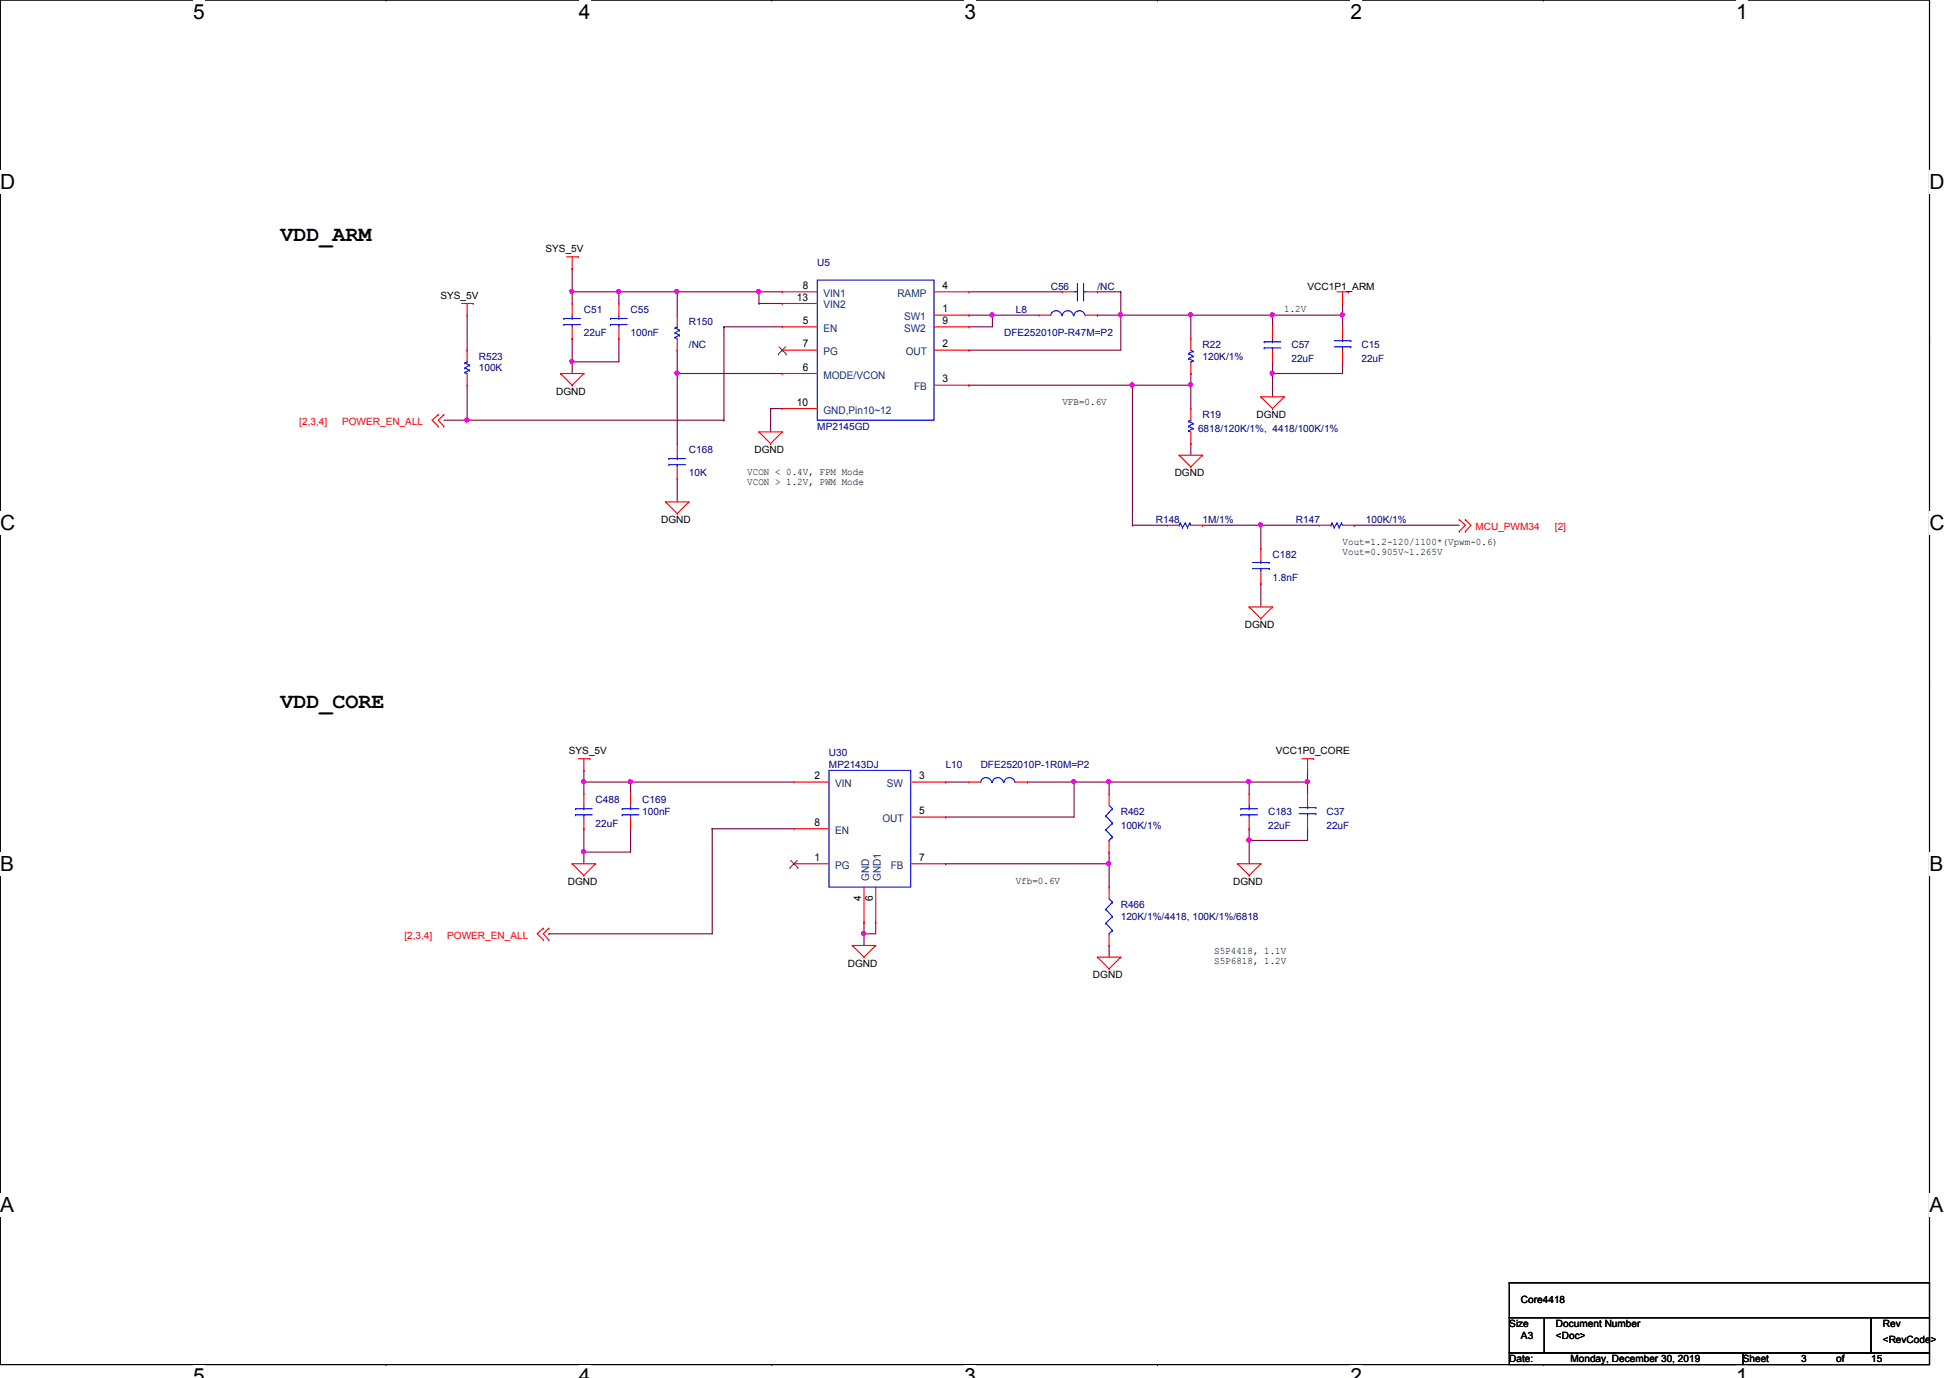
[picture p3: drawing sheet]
<svg xmlns="http://www.w3.org/2000/svg" width="297mm" height="210mm" viewBox="0 0 297 210" stroke-linecap="round" stroke-linejoin="round" font-family="sans-serif">
<path d="M0 0h293.9v207.9h-293.9z" fill="none" stroke="#000" stroke-width=".17"/>
<g fill="#fff">
<path d="M29.4 0h1.8v3.6h-1.8z"/>
<path d="M29.4 207.9h1.8v2h-1.8z"/>
</g>
<path d="M58.8 0h.1M58.8 207.9h.1" fill="none" stroke="#000" stroke-width=".17"/>
<g fill="#fff">
<path d="M88.2 0h1.8v3.6h-1.8z"/>
<path d="M88.2 207.9h1.8v2h-1.8z"/>
</g>
<path d="M117.6 0h.1M117.6 207.9h.1" fill="none" stroke="#000" stroke-width=".17"/>
<g fill="#fff">
<path d="M146.9 0h1.8v3.6h-1.8z"/>
<path d="M146.9 207.9h1.8v2h-1.8z"/>
</g>
<path d="M176.3 0h.1M176.3 207.9h.1" fill="none" stroke="#000" stroke-width=".17"/>
<g fill="#fff">
<path d="M205.7 0h1.8v3.6h-1.8z"/>
<path d="M205.7 207.9h1.8v2h-1.8z"/>
</g>
<path d="M235.1 0h.1M235.1 207.9h.1" fill="none" stroke="#000" stroke-width=".17"/>
<g fill="#fff">
<path d="M264.5 0h1.7v3.6h-1.7z"/>
<path d="M264.5 207.9h1.7v2h-1.7z"/>
<path d="M0 25.9h2.3v3.6h-2.3z"/>
<path d="M293.9 25.9h2.3v3.6h-2.3z"/>
<path d="M0 77.8h2.3v3.6h-2.3z"/>
<path d="M293.9 77.8h2.3v3.6h-2.3z"/>
</g>
<path d="M0 51.9h.1M293.9 51.9h.1" fill="none" stroke="#000" stroke-width=".17"/>
<g fill="#fff">
<path d="M0 129.8h2.2v3.6h-2.2z"/>
<path d="M293.9 129.8h2.1v3.6h-2.1z"/>
</g>
<path d="M0 103.9h.1M293.9 103.9h.1" fill="none" stroke="#000" stroke-width=".17"/>
<path d="M0 103.9h.1M293.9 103.9h.1" fill="none" stroke="#000" stroke-width=".15"/>
<g fill="#fff">
<path d="M0 181.8h2.2v3.6h-2.2z"/>
<path d="M293.9 181.8h2.1v3.6h-2.1z"/>
</g>
<path d="M0 155.9h.1M293.9 155.9h.1" fill="none" stroke="#000" stroke-width=".17"/>
<path d="M147.6 53.3h.1M170.7 48h.1M170.7 48v5.3h-23.1M193.8 56.9h.1M193.8 48h.1M193.8 48v1.8M193.8 56.9v3.6" fill="none" stroke="#800040" stroke-width=".17"/>
<circle cx="170.7" cy="48" r=".31" fill="#f0f"/>
<circle cx="170.7" cy="48" r=".31" fill="none" stroke="#f0f" stroke-width=".17"/>
<path d="M147.6 49.8h.1M147.6 49.8h3.6M151.2 48h.1M151.2 48h7.1M170.7 48h.1M170.7 48h23.1M172.5 58.7h.1M181.4 56.9h.1M181.4 48h.1M181.4 56.9v1.8h-8.9M204.5 46.2h.1M204.5 46.2v1.8" fill="none" stroke="#800040" stroke-width=".17"/>
<circle cx="193.8" cy="48" r=".31" fill="#f0f"/>
<circle cx="193.8" cy="48" r=".31" fill="none" stroke="#f0f" stroke-width=".17"/>
<circle cx="181.3" cy="48" r=".31" fill="#f0f"/>
<circle cx="181.3" cy="48" r=".31" fill="none" stroke="#f0f" stroke-width=".17"/>
<path d="M181.4 48h.1M181.4 58.7h.1M181.4 48v3.6M181.4 58.7v3.5M181.4 67.6h.1M181.4 67.6v1.7" fill="none" stroke="#800040" stroke-width=".17"/>
<circle cx="181.3" cy="58.6" r=".31" fill="#f0f"/>
<circle cx="181.3" cy="58.6" r=".31" fill="none" stroke="#f0f" stroke-width=".17"/>
<path d="M147.6 44.4h.1M147.6 44.4h14.2M167.2 44.4h.1M167.2 44.4h3.5M193.8 56.9h.1M193.8 56.9h10.7" fill="none" stroke="#800040" stroke-width=".17"/>
<circle cx="193.8" cy="56.8" r=".31" fill="#f0f"/>
<circle cx="193.8" cy="56.8" r=".31" fill="none" stroke="#f0f" stroke-width=".17"/>
<path d="M193.8 48h.1M193.8 48h10.7M204.5 55.1h.1M204.5 48h.1M204.5 48v1.8M204.5 55.1v1.8" fill="none" stroke="#800040" stroke-width=".17"/>
<circle cx="204.5" cy="48" r=".31" fill="#f0f"/>
<circle cx="204.5" cy="48" r=".31" fill="none" stroke="#f0f" stroke-width=".17"/>
<path d="M87.2 55.1h.1M87.2 44.4h.1M87.2 44.4v1.8M87.2 55.1v1.8M87.2 44.4h7.1M94.3 51.6h.1M94.3 44.4h.1M94.3 44.4v1.8M94.3 51.6v3.5M115.6 44.4h.1M115.6 44.4h3.6" fill="none" stroke="#800040" stroke-width=".17"/>
<circle cx="94.2" cy="44.4" r=".31" fill="#f0f"/>
<circle cx="94.2" cy="44.4" r=".31" fill="none" stroke="#f0f" stroke-width=".17"/>
<circle cx="87.1" cy="44.4" r=".31" fill="#f0f"/>
<circle cx="87.1" cy="44.4" r=".31" fill="none" stroke="#f0f" stroke-width=".17"/>
<path d="M103.2 56.9h.1M103.2 56.9h16M117.4 62.2h.1M117.4 62.2h1.8M117.4 62.2v3.6" fill="none" stroke="#800040" stroke-width=".17"/>
<circle cx="103.1" cy="56.8" r=".31" fill="#f0f"/>
<circle cx="103.1" cy="56.8" r=".31" fill="none" stroke="#f0f" stroke-width=".17"/>
<path d="M87.2 51.6h.1M87.2 51.6v3.5" fill="none" stroke="#800040" stroke-width=".17"/>
<circle cx="87.1" cy="55.1" r=".31" fill="#f0f"/>
<circle cx="87.1" cy="55.1" r=".31" fill="none" stroke="#f0f" stroke-width=".17"/>
<path d="M87.2 40.9h.1M87.2 55.1h.1M87.2 40.9v3.5M87.2 55.1h7.1M103.2 44.4h.1M103.2 44.4h12.4M115.6 44.4h.1M115.6 44.4v1.8M168.9 131.6h.1M168.9 131.6v3.5" fill="none" stroke="#800040" stroke-width=".17"/>
<circle cx="115.6" cy="44.4" r=".31" fill="#f0f"/>
<circle cx="115.6" cy="44.4" r=".31" fill="none" stroke="#f0f" stroke-width=".17"/>
<circle cx="103.1" cy="44.4" r=".31" fill="#f0f"/>
<circle cx="103.1" cy="44.4" r=".31" fill="none" stroke="#f0f" stroke-width=".17"/>
<g fill="none" stroke="#800040" stroke-width=".17">
<path d="M115.6 46.2h.1M115.6 46.2h3.6M147.6 58.7h.1M147.6 58.7h24.9M193.8 55.1h.1M193.8 55.1v1.8M88.9 119.1h.1M88.9 119.1v1.8M190.3 119.1h.1M190.3 119.1v1.8M199.2 119.1h.1M199.2 119.1v1.8"/>
<path d="M144.1 131.6h.1M144.1 131.6h24.8M131.6 140.5h.1M131.6 140.5v1.7"/>
</g>
<circle cx="168.9" cy="131.5" r=".31" fill="#f0f"/>
<circle cx="168.9" cy="131.5" r=".31" fill="none" stroke="#f0f" stroke-width=".17"/>
<path d="M108.5 126.2h.1M108.5 126.2h12.4M131.6 142.2h.1M131.6 142.2v1.8M133.4 140.5h.1M133.4 140.5v1.7h-1.8" fill="none" stroke="#800040" stroke-width=".17"/>
<circle cx="131.6" cy="142.2" r=".31" fill="#f0f"/>
<circle cx="131.6" cy="142.2" r=".31" fill="none" stroke="#f0f" stroke-width=".17"/>
<path d="M88.9 117.3h.1M88.9 117.3v1.8M190.3 119.1h.1M190.3 119.1h8.9" fill="none" stroke="#800040" stroke-width=".17"/>
<circle cx="199.1" cy="119.1" r=".31" fill="#f0f"/>
<circle cx="199.1" cy="119.1" r=".31" fill="none" stroke="#f0f" stroke-width=".17"/>
<path d="M88.9 119.1h.1M88.9 119.1h7.2M144.1 119.1h.1M144.1 119.1h3.5M168.9 144h.1M168.9 144v1.8" fill="none" stroke="#800040" stroke-width=".17"/>
<circle cx="88.9" cy="119.1" r=".31" fill="#f0f"/>
<circle cx="88.9" cy="119.1" r=".31" fill="none" stroke="#f0f" stroke-width=".17"/>
<path d="M96.1 119.1h.1M96.1 119.1v1.8M88.9 126.2h.1M88.9 126.2v3.6" fill="none" stroke="#800040" stroke-width=".17"/>
<circle cx="88.9" cy="129.7" r=".31" fill="#f0f"/>
<circle cx="88.9" cy="129.7" r=".31" fill="none" stroke="#f0f" stroke-width=".17"/>
<path d="M199.2 117.3h.1M199.2 117.3v1.8M88.9 129.8h.1M88.9 129.8v1.8M96.1 126.2h.1M96.1 126.2v3.6h-7.2M190.3 128h.1M190.3 128v3.6M199.2 126.2h.1M199.2 126.2v1.8h-8.9" fill="none" stroke="#800040" stroke-width=".17"/>
<circle cx="190.2" cy="128" r=".31" fill="#f0f"/>
<circle cx="190.2" cy="128" r=".31" fill="none" stroke="#f0f" stroke-width=".17"/>
<path d="M151.2 48h.1M151.2 48v1.8M167.2 48h.1M167.2 48h3.5M190.3 126.2h.1M190.3 126.2v1.8" fill="none" stroke="#800040" stroke-width=".17"/>
<circle cx="151.1" cy="48" r=".31" fill="#f0f"/>
<circle cx="151.1" cy="48" r=".31" fill="none" stroke="#f0f" stroke-width=".17"/>
<path d="M147.6 48h.1M147.6 48h3.6M96.1 119.1h.1M96.1 119.1h24.8" fill="none" stroke="#800040" stroke-width=".17"/>
<circle cx="96" cy="119.1" r=".31" fill="#f0f"/>
<circle cx="96" cy="119.1" r=".31" fill="none" stroke="#f0f" stroke-width=".17"/>
<path d="M103.2 56.9h.1M103.2 56.9v10.7M170.7 44.4h.1M170.7 44.4v3.6M156.5 119.1h.1M156.5 119.1h12.4M163.6 119.1h.1M163.6 119.1v5.4h-19.5M144.1 124.5h.1" fill="none" stroke="#800040" stroke-width=".17"/>
<circle cx="163.6" cy="119.1" r=".31" fill="#f0f"/>
<circle cx="163.6" cy="119.1" r=".31" fill="none" stroke="#f0f" stroke-width=".17"/>
<path d="M103.2 72.9h.1M103.2 72.9v3.6M183.2 80h.1M183.2 80h8.9M206.3 80h.1M206.3 80h16M168.9 119.1h.1M168.9 119.1v1.8" fill="none" stroke="#800040" stroke-width=".17"/>
<circle cx="192" cy="80" r=".31" fill="#f0f"/>
<circle cx="192" cy="80" r=".31" fill="none" stroke="#f0f" stroke-width=".17"/>
<path d="M168.9 119.1h.1M168.9 119.1h21.4M168.9 129.8h.1M168.9 129.8v1.8" fill="none" stroke="#800040" stroke-width=".17"/>
<circle cx="190.2" cy="119.1" r=".31" fill="#f0f"/>
<circle cx="190.2" cy="119.1" r=".31" fill="none" stroke="#f0f" stroke-width=".17"/>
<circle cx="168.9" cy="119.1" r=".31" fill="#f0f"/>
<circle cx="168.9" cy="119.1" r=".31" fill="none" stroke="#f0f" stroke-width=".17"/>
<g fill="none" stroke="#800040" stroke-width=".17">
<path d="M94.3 44.4h.1M94.3 44.4h8.9M103.2 44.4h.1M103.2 53.3h.1M103.2 44.4v3.6M103.2 53.3v3.6M110.3 49.8h.1M110.3 49.8v14.2M110.3 49.8h8.9M172.5 58.7h.1M172.5 58.7v21.3M192.1 80h.1"/>
<path d="M192.1 80h8.9M192.1 80v3.6"/>
</g>
<circle cx="172.5" cy="58.6" r=".31" fill="#f0f"/>
<circle cx="172.5" cy="58.6" r=".31" fill="none" stroke="#f0f" stroke-width=".17"/>
<g fill="none" stroke="#800040" stroke-width=".17">
<path d="M71.2 53.3h.1M71.2 48v5.3M71.2 58.7v5.3M67.6 64h42.7M71.2 64h.1M110.3 64h.1M172.5 80h.1M172.5 80h5.3M192.1 88.9h.1M192.1 88.9v3.6M108.5 126.2h.1M108.5 126.2v16h-24.9"/>
<path d="M83.6 142.2h.1"/>
</g>
<circle cx="71.1" cy="64" r=".31" fill="#f0f"/>
<circle cx="71.1" cy="64" r=".31" fill="none" stroke="#f0f" stroke-width=".17"/>
<g fill="none" stroke="#f00" stroke-width=".17">
<path d="M86.3 39.1h1.8M87.2 39.1v1.8M88.1 39.1h.1M70.3 46.2h1.8M71.2 48h.1M71.2 58.7h.1M71.2 53.3h.1M71.2 46.2v1.8M71.2 53.3v1.8M71.2 56.9v1.8M72.1 46.2h.1M85.4 56.9h.1"/>
<path d="M85.4 56.9h3.5M85.4 56.9l1.8 1.8M87.2 40.9h.1M87.2 58.7h.1M87.2 51.6h.1M87.2 46.2h.1M87.2 46.2v1.8M87.2 49.8v1.8M88.9 56.9h.1M88.9 56.9l-1.7 1.8M94.3 51.6h.1M94.3 46.2h.1"/>
<path d="M94.3 46.2v1.8M94.3 49.8v1.8M103.2 53.3h.1M103.2 48h.1M103.2 48v1.8M103.2 51.6v1.7M119.2 49.8h.1M119.2 56.9h.1M119.2 53.3h.1M119.2 44.4h.1M119.2 46.2h.1M119.2 44.4h5.3"/>
<path d="M119.2 56.9h5.3M119.2 46.2h5.3M119.2 53.3h5.3M119.2 49.8h5.3M142.3 44.4h5.3M142.3 48h5.3M142.3 53.3h5.3M142.3 58.7h5.3M142.3 49.8h5.3M147.6 48h.1M147.6 53.3h.1M147.6 58.7h.1"/>
<path d="M147.6 44.4h.1M147.6 49.8h.1M158.3 48h.1M158.3 48h1.8M161.8 44.4h.1M161.8 44.4h1.8M165.4 44.4h1.8M165.4 48h1.8M167.2 44.4h.1M167.2 48h.1M181.4 51.6h.1M181.4 56.9h.1"/>
<path d="M181.4 51.6v1.7M181.4 55.1v1.8M193.8 55.1h.1M193.8 49.8h.1M193.8 49.8v1.8M193.8 53.3v1.8M203.7 44.4h1.7M204.5 46.2h.1M204.5 49.8h.1M204.5 55.1h.1M204.5 44.4v1.8M204.5 49.8v1.8"/>
<path d="M204.5 53.3v1.8M205.4 44.4h.1M66.8 63.2h.1M66.8 64.9h.1M66.8 63.2l-1 .8 1 .9M67.6 63.2h.1M67.6 64.9h.1M67.6 63.2l-.8 .8 .8 .9M101.4 76.5h.1M101.4 76.5h3.5M101.4 76.5l1.8 1.7M103.2 78.2h.1"/>
<path d="M103.2 72.9h.1M103.2 67.6h.1M103.2 67.6v1.7M103.2 71.1v1.8M104.9 76.5h.1M104.9 76.5l-1.7 1.7M115.6 65.8h.1M115.6 65.8h3.6M115.6 65.8l1.8 1.8M117.4 67.6h.1M119.2 65.8h.1M119.2 62.2h.1"/>
<path d="M119.2 65.8l-1.8 1.8M119.2 62.2h5.3M179.6 69.3h.1M179.6 69.3h3.6M179.6 69.3l1.8 1.8M181.4 71.1h.1M181.4 67.6h.1M181.4 62.2h.1M181.4 62.2v1.8M181.4 65.8v1.8M183.2 69.3h.1M183.2 69.3l-1.8 1.8"/>
<path d="M192.1 60.5h.1M192.1 60.5h3.5M192.1 60.5l1.7 1.7M193.8 62.2h.1M195.6 60.5h.1M195.6 60.5l-1.8 1.7M222.3 79.2h.1M222.3 79.2l.9 .8-.9 .9M223.2 79.2h.1M223.2 79.2l.9 .8-.9 .9M177.8 80h.1M177.8 80h1.8"/>
<path d="M181.4 80h1.8M183.2 80h.1M190.3 92.5h.1M190.3 92.5h3.5M190.3 92.5l1.8 1.7M192.1 94.2h.1M192.1 83.6h.1M192.1 88.9h.1M192.1 83.6v1.7M192.1 87.1v1.8M193.8 92.5h.1M193.8 92.5l-1.7 1.7"/>
<path d="M201 80h.1M201 80h1.7M204.5 80h1.8M206.3 80h.1M222.3 80.9h.1M223.2 80.9h.1M88.1 115.6h1.8M88.9 117.3h.1M88.9 115.6v1.7M89.9 115.6h.1M120.9 119.1h.1M120.9 119.1h5.4"/>
<path d="M138.7 119.1h5.4M144.1 119.1h.1M147.6 119.1h.1M147.6 119.1h1.8M154.7 119.1h1.8M156.5 119.1h.1M198.3 115.6h1.8M199.2 117.3h.1M199.2 115.6v1.7M200.1 115.6h.1M87.2 131.6h.1M87.2 131.6h3.5"/>
<path d="M87.2 131.6l1.7 1.7M88.9 133.3h.1M88.9 126.2h.1M88.9 120.9h.1M88.9 120.9v1.8M88.9 124.5v1.7M90.7 131.6h.1M90.7 131.6l-1.8 1.7M96.1 126.2h.1M96.1 120.9h.1M96.1 120.9v1.8M96.1 124.5v1.7"/>
<path d="M120.9 126.2h.1M120.9 131.6h.1M120.9 131.6h5.4M120.9 126.2h5.4M131.6 135.1v5.4M133.4 135.1v5.4M138.7 131.6h5.4M138.7 124.5h5.4M144.1 131.6h.1M144.1 124.5h.1M168.9 120.9h.1M168.9 129.8h.1"/>
<path d="M168.9 135.1h.1M168.9 120.9v1.8M168.9 128v1.8M168.9 135.1v1.8M188.5 131.6h.1M188.5 131.6h3.6M188.5 131.6l1.8 1.7M190.3 133.3h.1M190.3 126.2h.1M190.3 120.9h.1M190.3 120.9v1.8M190.3 124.5v1.7"/>
<path d="M192.1 131.6h.1M192.1 131.6l-1.8 1.7M199.2 120.9h.1M199.2 126.2h.1M199.2 120.9v1.8M199.2 124.5v1.7M82.8 141.4h.1M82.8 143.2h.1M82.8 141.4l-1 .8 1 1M83.6 141.4h.1M83.6 143.2h.1M83.6 141.4l-.8 .8 .8 1"/>
<path d="M129.8 144h.1M129.8 144h3.6M129.8 144l1.8 1.8M131.6 145.8h.1M131.6 140.5h.1M133.4 144h.1M133.4 140.5h.1M133.4 144l-1.8 1.8M167.2 145.8h.1M167.2 145.8h3.5M167.2 145.8l1.7 1.8M168.9 147.6h.1"/>
<path d="M168.9 144h.1M168.9 142.2v1.8M170.7 145.8h.1M170.7 145.8l-1.8 1.8"/>
</g>
<path d="M229.9 195.4h.1M229.9 195.4v5.3M229.9 195.4h64M293.9 195.4h.1M293.9 195.4v5.3M229.9 200.7h5.3v5.4h-5.3zM229.9 206.1h35.6v1.8h-35.6zM235.2 200.7h49.8v5.4h-49.8zM265.5 206.1h28.4v1.8h-28.4zM285 200.7h8.9v5.4h-8.9zM293.9 200.7h.1" fill="none" stroke="#000" stroke-width=".17"/>
<g fill="none" stroke="#00f" stroke-width=".17">
<path d="M70.8 56.7h.1M70.8 56h.1M70.8 55.3h.1M70.8 56.7l.4 .2M70.8 56l.7 .4M70.8 55.3l.7 .3M71.2 55.1h.1M71.2 55.1l-.4 .2M71.5 56.4h.1M71.5 55.6h.1M71.5 56.4l-.7 .3M71.5 55.6l-.7 .4"/>
<path d="M85.9 48.5h.1M85.9 49.4h.1M85.9 48.5h2.5M85.9 49.4h2.5M87.2 49.4h.1M87.2 48.5h.1M87.2 48v.5M87.2 49.4v.4M93 48.5h.1M93 49.4h.1M93 48.5h2.5M93 49.4h2.5"/>
<path d="M94.3 49.4h.1M94.3 48.5h.1M94.3 48v.5M94.3 49.4v.4M102.8 51.4h.1M102.8 50.7h.1M102.8 50h.1M102.8 51.4l.4 .2M102.8 50.7l.7 .4M102.8 50l.7 .3M103.2 49.8h.1M103.2 49.8l-.4 .2"/>
<path d="M103.5 51.1h.1M103.5 50.3h.1M103.5 51.1l-.7 .3M103.5 50.3l-.7 .4M124.5 42.7h17.8v21.3h-17.8zM160.1 48.1a.85 .85 0 0 1 .8-.8 .85 .85 0 0 1 .9 .8M161.8 48.1a.85 .85 0 0 1 .9-.8 .85 .85 0 0 1 .8 .8M163.6 48.1a.85 .85 0 0 1 .9-.8 .85 .85 0 0 1 .8 .8M163.6 44.4h.5M164.1 45.7h.1M164.1 44.4h.1M164.1 43.2v2.5"/>
<path d="M165.1 44.4h.1M165.1 45.7h.1M165.1 44.4h.3M165.1 43.2v2.5M181.1 53.8h.1M181.1 54.6h.1M181.1 53.8l.6 .5M181.1 54.6l.6 .3M181.4 55.1h.1M181.4 53.3l.3 .2M181.7 53.5h.1M181.7 54.3h.1"/>
<path d="M181.7 54.9h.1M181.7 53.5l-.6 .3M181.7 54.3l-.6 .3M181.7 54.9l-.3 .2M192.6 52.1h.1M192.6 53h.1M192.6 52.1h2.5M192.6 53h2.5M193.8 53h.1M193.8 52.1h.1M193.8 51.6v.5M193.8 53v.3"/>
<path d="M203.2 52.8h2.6M203.2 51.9h2.6M204.5 51.9h.1M204.5 52.8h.1M204.5 51.6v.3M204.5 52.8v.5M205.8 52.8h.1M205.8 51.9h.1M101.9 69.8h.1M101.9 70.8h.1M101.9 69.8h2.5M101.9 70.8h2.5"/>
<path d="M103.2 70.8h.1M103.2 69.8h.1M103.2 69.3v.5M103.2 70.8v.3M179.8 79.7h.1M179.8 79.7l.3 .6M179.8 79.7l-.2 .3M180.5 79.7h.1M180.5 79.7l.4 .6M180.5 79.7l-.4 .6M181.1 65.6h.1M181.1 64.9h.1"/>
<path d="M181.1 64.2h.1M181.1 65.6l.3 .2M181.1 64.9l.6 .4M181.1 64.2l.6 .3M181.2 79.7h.1M181.2 79.7l.2 .3M181.2 79.7l-.3 .6M181.4 64h.1M181.4 64l-.3 .2M181.7 65.3h.1M181.7 64.5h.1M181.7 65.3l-.6 .3"/>
<path d="M181.7 64.5l-.6 .4M202.9 79.7h.1M202.9 79.7l.3 .6M202.9 79.7l-.2 .3M203.7 79.7h.1M203.7 79.7l.3 .6M203.7 79.7l-.5 .6M204.3 79.7h.1M204.3 79.7l.2 .3M204.3 79.7l-.3 .6M179.6 80h.1M180.1 80.3h.1"/>
<path d="M180.9 80.3h.1M190.8 86.6h2.5M190.8 85.7h2.5M192.1 85.7h.1M192.1 86.6h.1M192.1 85.3v.4M192.1 86.6v.5M193.3 86.6h.1M193.3 85.7h.1M202.7 80h.1M203.2 80.3h.1M204 80.3h.1"/>
<path d="M126.3 117.3h12.4v17.8h-12.4zM149.4 119.2a.85 .85 0 0 1 .8-.8 .85 .85 0 0 1 .9 .8M151.2 119.2a.85 .85 0 0 1 .8-.8 .85 .85 0 0 1 .9 .8M152.9 119.2a.85 .85 0 0 1 .9-.8 .85 .85 0 0 1 .8 .8M87.7 123.2h.1M87.7 124.1h.1M87.7 123.2h2.5M87.7 124.1h2.5M88.9 124.1h.1M88.9 123.2h.1M88.9 122.7v.5M88.9 124.1v.4"/>
<path d="M94.8 123.2h.1M94.8 124.1h.1M94.8 123.2h2.5M94.8 124.1h2.5M96.1 124.1h.1M96.1 123.2h.1M96.1 122.7v.5M96.1 124.1v.4M168.4 124.3h.1M168.4 126.4h.1M168.4 138.5h.1M168.4 124.3l1.1 1.1"/>
<path d="M168.4 126.4l1.1 1.1M168.4 138.5l1.1 1.1M168.9 128h.1M168.9 122.7l.6 .5M168.9 136.9l.6 .5M169.5 123.2h.1M169.5 125.4h.1M169.5 127.5h.1M169.5 137.4h.1M169.5 139.6h.1M169.5 123.2l-1.1 1.1M169.5 125.4l-1.1 1"/>
<path d="M169.5 127.5l-.6 .5M169.5 137.4l-1.1 1.1M169.5 139.6l-1.1 1M189 123.2h.1M189 124.1h.1M189 123.2h2.6M189 124.1h2.6M190.3 124.1h.1M190.3 123.2h.1M190.3 122.7v.5M190.3 124.1v.4M197.9 124h2.5"/>
<path d="M197.9 123h2.5M199.2 123h.1M199.2 124h.1M199.2 122.7v.3M199.2 124v.5M200.4 124h.1M200.4 123h.1M168.4 140.6h.1M168.4 140.6l1.1 1.1M168.9 142.2h.1M169.5 141.7h.1M169.5 141.7l-.6 .5"/>
</g>
<path d="M118.6 53.9h.1M118.7 52.8l1.1 1.1M119.7 52.8l-1.1 1.1M119.8 53.9h.1M120.4 132.2h.1M120.4 131.1l1.1 1.1M121.5 131.1l-1.1 1.1M121.5 132.2h.1" fill="none" stroke="#804000" stroke-width=".15"/>
<circle cx="170.7" cy="48" r=".31" fill="#f0f"/>
<circle cx="170.7" cy="48" r=".31" fill="none" stroke="#f0f" stroke-width=".17"/>
<circle cx="193.8" cy="48" r=".31" fill="#f0f"/>
<circle cx="193.8" cy="48" r=".31" fill="none" stroke="#f0f" stroke-width=".17"/>
<circle cx="181.3" cy="48" r=".31" fill="#f0f"/>
<circle cx="181.3" cy="48" r=".31" fill="none" stroke="#f0f" stroke-width=".17"/>
<circle cx="181.3" cy="58.6" r=".31" fill="#f0f"/>
<circle cx="181.3" cy="58.6" r=".31" fill="none" stroke="#f0f" stroke-width=".17"/>
<circle cx="193.8" cy="56.8" r=".31" fill="#f0f"/>
<circle cx="193.8" cy="56.8" r=".31" fill="none" stroke="#f0f" stroke-width=".17"/>
<circle cx="204.5" cy="48" r=".31" fill="#f0f"/>
<circle cx="204.5" cy="48" r=".31" fill="none" stroke="#f0f" stroke-width=".17"/>
<circle cx="94.2" cy="44.4" r=".31" fill="#f0f"/>
<circle cx="94.2" cy="44.4" r=".31" fill="none" stroke="#f0f" stroke-width=".17"/>
<circle cx="87.1" cy="44.4" r=".31" fill="#f0f"/>
<circle cx="87.1" cy="44.4" r=".31" fill="none" stroke="#f0f" stroke-width=".17"/>
<circle cx="103.1" cy="56.8" r=".31" fill="#f0f"/>
<circle cx="103.1" cy="56.8" r=".31" fill="none" stroke="#f0f" stroke-width=".17"/>
<circle cx="87.1" cy="55.1" r=".31" fill="#f0f"/>
<circle cx="87.1" cy="55.1" r=".31" fill="none" stroke="#f0f" stroke-width=".17"/>
<circle cx="115.6" cy="44.4" r=".31" fill="#f0f"/>
<circle cx="115.6" cy="44.4" r=".31" fill="none" stroke="#f0f" stroke-width=".17"/>
<circle cx="103.1" cy="44.4" r=".31" fill="#f0f"/>
<circle cx="103.1" cy="44.4" r=".31" fill="none" stroke="#f0f" stroke-width=".17"/>
<circle cx="168.9" cy="131.5" r=".31" fill="#f0f"/>
<circle cx="168.9" cy="131.5" r=".31" fill="none" stroke="#f0f" stroke-width=".17"/>
<circle cx="131.6" cy="142.2" r=".31" fill="#f0f"/>
<circle cx="131.6" cy="142.2" r=".31" fill="none" stroke="#f0f" stroke-width=".17"/>
<circle cx="199.1" cy="119.1" r=".31" fill="#f0f"/>
<circle cx="199.1" cy="119.1" r=".31" fill="none" stroke="#f0f" stroke-width=".17"/>
<circle cx="88.9" cy="119.1" r=".31" fill="#f0f"/>
<circle cx="88.9" cy="119.1" r=".31" fill="none" stroke="#f0f" stroke-width=".17"/>
<circle cx="88.9" cy="129.7" r=".31" fill="#f0f"/>
<circle cx="88.9" cy="129.7" r=".31" fill="none" stroke="#f0f" stroke-width=".17"/>
<circle cx="190.2" cy="128" r=".31" fill="#f0f"/>
<circle cx="190.2" cy="128" r=".31" fill="none" stroke="#f0f" stroke-width=".17"/>
<circle cx="151.1" cy="48" r=".31" fill="#f0f"/>
<circle cx="151.1" cy="48" r=".31" fill="none" stroke="#f0f" stroke-width=".17"/>
<circle cx="96" cy="119.1" r=".31" fill="#f0f"/>
<circle cx="96" cy="119.1" r=".31" fill="none" stroke="#f0f" stroke-width=".17"/>
<circle cx="163.6" cy="119.1" r=".31" fill="#f0f"/>
<circle cx="163.6" cy="119.1" r=".31" fill="none" stroke="#f0f" stroke-width=".17"/>
<circle cx="192" cy="80" r=".31" fill="#f0f"/>
<circle cx="192" cy="80" r=".31" fill="none" stroke="#f0f" stroke-width=".17"/>
<circle cx="190.2" cy="119.1" r=".31" fill="#f0f"/>
<circle cx="190.2" cy="119.1" r=".31" fill="none" stroke="#f0f" stroke-width=".17"/>
<circle cx="168.9" cy="119.1" r=".31" fill="#f0f"/>
<circle cx="168.9" cy="119.1" r=".31" fill="none" stroke="#f0f" stroke-width=".17"/>
<circle cx="172.5" cy="58.6" r=".31" fill="#f0f"/>
<circle cx="172.5" cy="58.6" r=".31" fill="none" stroke="#f0f" stroke-width=".17"/>
<circle cx="71.1" cy="64" r=".31" fill="#f0f"/>
<circle cx="71.1" cy="64" r=".31" fill="none" stroke="#f0f" stroke-width=".17"/>
<g font-size="3.3">
<text x="42.7" y="36.7">VDD_ARM</text>
<text x="42.7" y="107.8">VDD_CORE</text>
</g>
<g font-size="3.2">
<text x="29.4" y="2.9">5</text>
<text x="88.2" y="2.9">4</text>
<text x="146.9" y="2.9">3</text>
<text x="205.7" y="2.9">2</text>
<text x="264.5" y="2.9">1</text>
<text x="0" y="28.8">D</text>
<text x="293.9" y="28.8">D</text>
<text x="0" y="80.7">C</text>
<text x="293.9" y="80.7">C</text>
<text x="0" y="132.7">B</text>
<text x="293.9" y="132.7">B</text>
<text x="0" y="184.7">A</text>
<text x="293.9" y="184.7">A</text>
<text x="29.4" y="210.7">5</text>
<text x="88.2" y="210.7">4</text>
<text x="146.9" y="210.7">3</text>
<text x="205.7" y="210.7">2</text>
<text x="264.5" y="210.7">1</text>
</g>
<g font-size="1.6">
<text x="121.4" y="45.8">13</text>
<text x="122.3" y="44">8</text>
<text x="143.5" y="47.6">1</text>
<text x="143.5" y="44">4</text>
<text x="122.3" y="49.4">5</text>
<text x="122.3" y="52.9">7</text>
<text x="143.5" y="52.9">2</text>
<text x="143.5" y="49.4">9</text>
<text x="122.3" y="56.5">6</text>
<text x="143.5" y="58.3">3</text>
<text x="121.4" y="61.8">10</text>
<text x="124.1" y="118.7">2</text>
<text x="140" y="118.7">3</text>
<text x="124.1" y="125.8">8</text>
<text x="140" y="124">5</text>
<text x="124.1" y="131.1">1</text>
<text x="140" y="131.1">7</text>
<text x="131.2" y="137.2" transform="rotate(-90 131.2 137.2)">4</text>
<text x="133" y="137.2" transform="rotate(-90 133 137.2)">6</text>
</g>
<g font-size="1.6" fill="#004080">
<text x="125.4" y="45.2">VIN1</text>
<text x="125.4" y="47">VIN2</text>
<text x="136.7" y="45.2">RAMP</text>
<text x="125.4" y="50.5">EN</text>
<text x="137.7" y="48.8">SW1</text>
<text x="137.7" y="50.5">SW2</text>
<text x="125.4" y="57.7">MODE/VCON</text>
<text x="125.4" y="54.1">PG</text>
<text x="138" y="54.1">OUT</text>
<text x="139.2" y="59.4">FB</text>
<text x="125.4" y="63">GND,Pin10~12</text>
<text x="127.2" y="119.9">VIN</text>
<text x="135.1" y="119.9">SW</text>
<text x="134.4" y="125.2">OUT</text>
<text x="127.2" y="127">EN</text>
<text x="127.2" y="132.3">PG</text>
<text x="132.4" y="134.2" transform="rotate(-90 132.4 134.2)">GND</text>
<text x="134.2" y="134.2" transform="rotate(-90 134.2 134.2)">GND1</text>
<text x="135.7" y="132.3">FB</text>
</g>
<g font-size="1.5">
<text x="83.1" y="38.4">SYS_5V</text>
<text x="67.1" y="45.6">SYS_5V</text>
<text x="195.6" y="47.5">1.2V</text>
<text x="199.2" y="44.1">VCC1P1_ARM</text>
<text x="84.7" y="60.1">DGND</text>
<text x="161.8" y="61.7">VFB=0.6V</text>
<text x="191.4" y="63.7">DGND</text>
<text x="114.9" y="69">DGND</text>
<text x="113.8" y="72.4">VCON &lt; 0.4V, FPM Mode</text>
<text x="113.8" y="73.9">VCON &gt; 1.2V, PWM Mode</text>
<text x="178.9" y="72.6">DGND</text>
<text x="100.7" y="79.7">DGND</text>
<text x="204.5" y="83.1">Vout=1.2-120/1100*(Vpwm-0.6)</text>
<text x="204.5" y="84.6">Vout=0.905V~1.265V</text>
<text x="189.6" y="95.7">DGND</text>
<text x="86.7" y="114.9">SYS_5V</text>
<text x="194.3" y="114.9">VCC1P0_CORE</text>
<text x="86.5" y="134.8">DGND</text>
<text x="154.7" y="134.6">Vfb=0.6V</text>
<text x="187.8" y="134.8">DGND</text>
<text x="129.2" y="147.2">DGND</text>
<text x="166.5" y="149">DGND</text>
<text x="185" y="145.3">S5P4418, 1.1V</text>
<text x="185" y="146.8">S5P6818, 1.2V</text>
<text x="229.9" y="202.2">Size</text>
<text x="231.7" y="198.5">Core4418</text>
<text x="231.7" y="204">A3</text>
<text x="237" y="202.2">Document Number</text>
<text x="237" y="204">&lt;Doc&gt;</text>
<text x="286.8" y="202.2">Rev</text>
<text x="229.9" y="207.5">Date:</text>
<text x="239.2" y="207.5">Monday, December 30, 2019</text>
<text x="265.5" y="207.5">Sheet</text>
<text x="274.4" y="207.5">3</text>
<text x="279.7" y="207.5">of</text>
<text x="285" y="207.5">15</text>
<text x="286.8" y="204.6">&lt;RevCode&gt;</text>
</g>
<g font-size="1.5" fill="#000080">
<text x="124.5" y="40.6">U5</text>
<text x="88.9" y="47.7">C51</text>
<text x="96.1" y="47.7">C55</text>
<text x="154.7" y="47.7">L8</text>
<text x="160.1" y="44.1">C56</text>
<text x="167.2" y="44.1">/NC</text>
<text x="88.9" y="51.2">22uF</text>
<text x="96.1" y="51.2">100nF</text>
<text x="104.9" y="49.4">R150</text>
<text x="104.9" y="53">/NC</text>
<text x="152.9" y="51.2">DFE252010P-R47M=P2</text>
<text x="183.2" y="53">R22</text>
<text x="196.7" y="53">C57</text>
<text x="207.4" y="53">C15</text>
<text x="72.9" y="54.8">R523</text>
<text x="72.9" y="56.6">100K</text>
<text x="183.2" y="54.8">120K/1%</text>
<text x="196.7" y="55.1">22uF</text>
<text x="207.4" y="55.1">22uF</text>
<text x="124.5" y="65.4">MP2145GD</text>
<text x="182.5" y="65.8">6818/120K/1%, 4418/100K/1%</text>
<text x="183.2" y="63.7">R19</text>
<text x="104.9" y="69">C168</text>
<text x="104.9" y="72.6">10K</text>
<text x="176.1" y="79.7">R148</text>
<text x="183.2" y="79.7">1M/1%</text>
<text x="197.4" y="79.7">R147</text>
<text x="208.1" y="79.7">100K/1%</text>
<text x="193.8" y="85">C182</text>
<text x="193.8" y="88.6">1.8nF</text>
<text x="126.3" y="115.2">U30</text>
<text x="126.3" y="117">MP2143DJ</text>
<text x="144.1" y="117">L10</text>
<text x="149.4" y="117">DFE252010P-1R0M=P2</text>
<text x="90.7" y="122.3">C488</text>
<text x="90.7" y="125.9">22uF</text>
<text x="97.8" y="122.3">C169</text>
<text x="97.8" y="124.1">100nF</text>
<text x="170.7" y="124.1">R462</text>
<text x="193.2" y="124.1">C183</text>
<text x="202.1" y="124.1">C37</text>
<text x="170.7" y="126.2">100K/1%</text>
<text x="193.2" y="126.2">22uF</text>
<text x="202.1" y="126.2">22uF</text>
<text x="170.7" y="138.3">R466</text>
<text x="170.7" y="140.1">120K/1%/4418, 100K/1%/6818</text>
</g>
<g font-size="1.5" fill="#f00">
<text x="45.6" y="64.8">[2,3,4]</text>
<text x="52.1" y="64.8">POWER_EN_ALL</text>
<text x="224.7" y="80.8">MCU_PWM34</text>
<text x="236.9" y="80.8">[2]</text>
<text x="61.6" y="143">[2,3,4]</text>
<text x="68.1" y="143">POWER_EN_ALL</text>
</g>
</svg>
